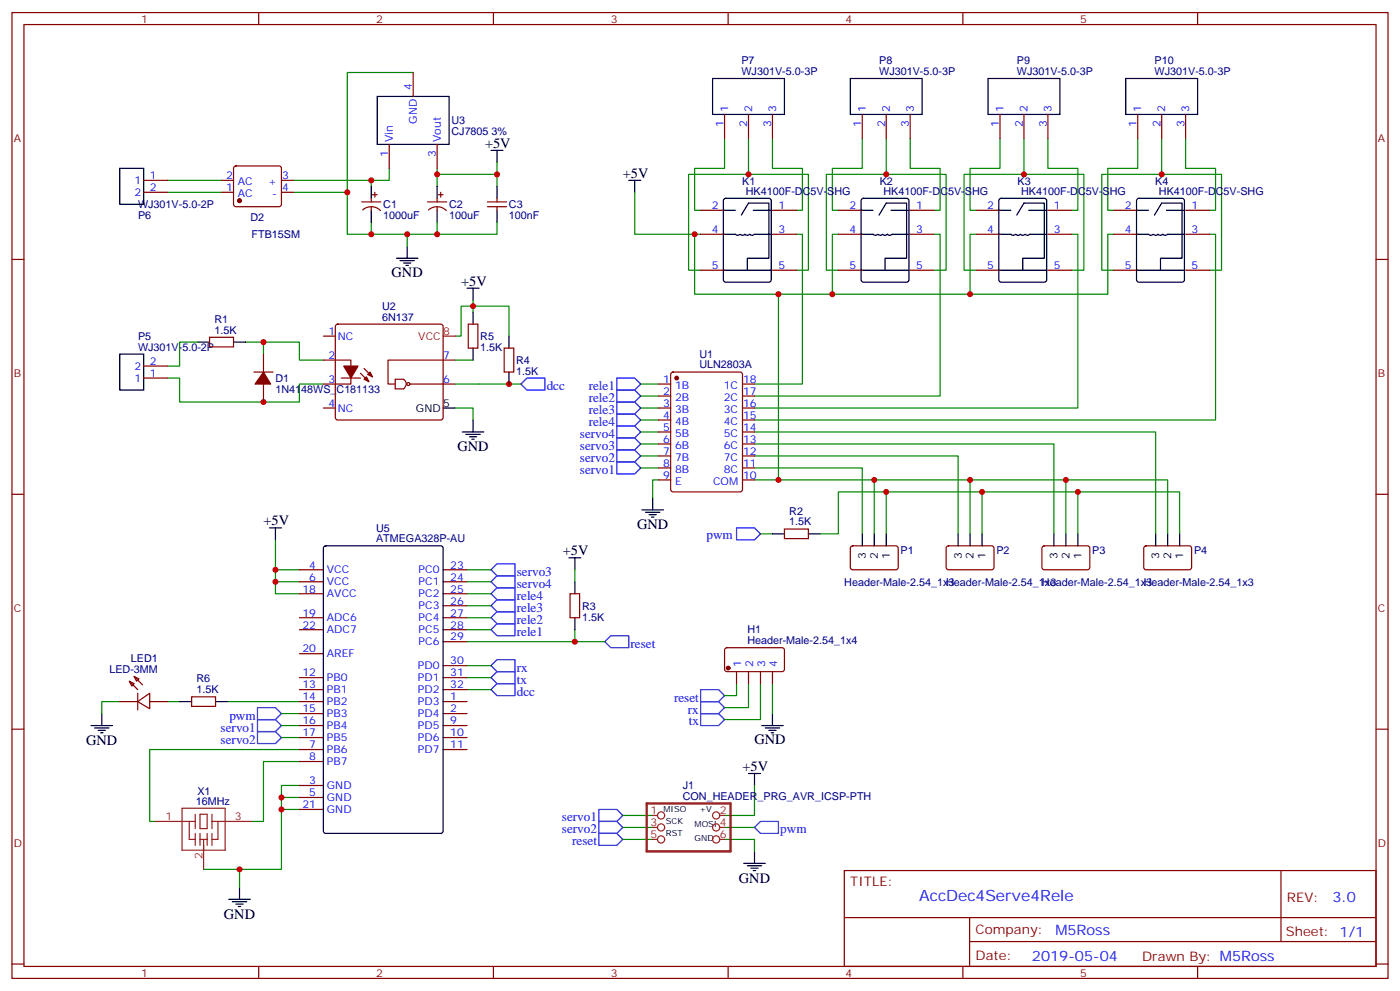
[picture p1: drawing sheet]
<svg xmlns="http://www.w3.org/2000/svg" width="412mm" height="292mm" viewBox="0 0 412 292" stroke-linecap="round" stroke-linejoin="round" font-family="sans-serif">
<g fill="none" stroke="#870000" stroke-width=".35">
<path d="M3.5 3.7h405.4v284.3h-405.4zM7.1 7.2h398.2v277.3h-398.2zM76.2 3.7v3.5M145.3 3.7v3.5M214.5 3.7v3.5M283.6 3.7v3.5M352.8 3.7v3.5M3.5 76.4h3.6M405.3 76.4h3.6M3.5 145.5h3.6M405.3 145.5h3.6M3.5 214.7h3.6"/>
<path d="M405.3 214.7h3.6M248.7 256.3h156.6v28.2h-156.6zM377.3 256.3v20.9M248.7 270.1h156.5M285.6 277.2h119.6M285.6 270.1v14.2M3.5 283.8h3.6M76.2 284.5v3.5M145.3 284.5v3.5M214.5 284.5v3.5M283.6 284.5v3.5M352.8 284.5v3.5"/>
<path d="M405.3 283.8h3.6"/>
</g>
<g fill="none" stroke="#008700" stroke-width=".35">
<path d="M121.7 21.3h-19.4v35.3h-15.9M49.4 53.1h15.9M49.4 56.6h15.9M102.3 56.6v12.4h7.1M109.4 53.1v1.8M114.7 49.6v3.5h-28.3M128.8 49.6v1.7h17.6v3.6M128.8 51.3v3.6M146.4 47.8v3.5M187 56.6v12.4h19.4M213.4 40.7v8.9h-8.8v12.3h1.8M220.5 40.7v10.6h17.6v28.3h-3.5"/>
<path d="M220.5 51.3h-17.7v28.3h3.6M227.5 40.7v8.9h8.9v12.3h-1.8M254 40.7v8.9h-8.8v12.3h1.7M261.1 40.7v10.6h17.6v28.3h-3.5M261.1 51.3h-17.7v28.3h3.5M268.1 40.7v8.9h8.8v12.3h-1.7M294.6 40.7v8.9h-8.8v12.3h1.7M301.6 40.7v10.6h17.7v28.3h-3.6M301.6 51.3h-17.6v28.3h3.5M308.7 40.7v8.9h8.8v12.3h-1.8M335.1 40.7v8.9h-8.8v12.3h1.8M342.2 40.7v10.6h17.6v28.3h-3.5"/>
<path d="M342.2 51.3h-17.6v28.3h3.5M349.2 40.7v8.9h8.9v12.3h-1.8M109.4 65.4v3.6h10.5M128.8 65.4v3.6M146.4 65.4v3.6h-26.5v3.5M204.6 69v17.6h121.7v-17.6h1.8M234.6 69h1.8v44.1h-14.2M246.9 69h-1.7v17.6M275.2 69h1.7v47.6h-54.7M287.5 69h-1.7v17.6M315.7 69h1.8v51.1h-95.3M356.3 69h1.8v54.6h-135.9"/>
<path d="M139.3 88.4v1.7h10.6v8.9M139.3 91.9v-1.8h-3.5v8.9h-1.7M229.3 86.6v54.7h-7.1M49.4 111.3h3.5v7.1h35.3v-5.3h7M58.2 100.7h-5.3v7.1h-3.5M72.3 100.7h5.3v3.5M77.6 100.7h10.6v5.3h7M134.1 113.1h19.4M134.1 106h5.2M188.7 113.1h5.3M188.7 116.6h5.3M134.1 120.1h5.2v3.5"/>
<path d="M188.7 123.6h5.3M188.7 127.2h5.3M188.7 120.1h5.3M188.7 130.7h5.3M188.7 134.2h5.3M188.7 137.8h5.3M222.2 137.8h31.8v19.4M222.2 134.2h60v23M222.2 130.7h88.2v26.5M222.2 127.2h118.2v30M81.1 158.9v15.9h7.1M194 141.3h-1.7v5.3"/>
<path d="M224 157.2h3.5M229.3 141.3h28.2v15.9M257.5 141.3h28.3v15.9M261.1 157.2v-12.4h28.2v12.4M261.1 144.8h-14.2v12.4h-5.2M285.8 141.3h28.2v15.9M289.3 144.8h28.2v12.4M314 141.3h30v15.9M317.5 144.8h30v12.4M81.1 171.3h7.1M81.1 167.7h7.1M137.6 171.3h7"/>
<path d="M137.6 167.7h7M137.6 174.8h7M137.6 178.3h7M169.3 167.7v3.6M137.6 188.9h40.6M137.6 199.5h7M137.6 196h7M137.6 181.9h7M137.6 185.4h7M169.3 185.4v3.5M35.3 206.6h-5.3v3.5M49.4 206.6h3.5"/>
<path d="M67 206.6h21.2M82.9 210.1h5.3M82.9 213.6h5.3M82.9 217.1h5.3M137.6 203h7M217 201.3v3.5h-3.6M220.5 201.3v7h-7.1M224 201.3v10.5h-10.6M227.5 201.3v8.8M82.9 234.8h5.3M82.9 238.3h5.3M88.2 220.7h-44.1v21.1h1.8"/>
<path d="M88.2 224.2h-10.6v17.6h-3.5M88.2 231.2h-5.3v24.7h-12.3M222.2 231.2v8.9h-8.8M60 255.9h10.6v5.3M183.4 240.1h8.9M183.4 243.6h8.9M183.4 247.1h8.9M213.4 247.1h8.8v3.5M213.4 243.6h8.8"/>
</g>
<g fill="none" stroke="#000" stroke-width=".35">
<path d="M144.6 44.3h3.6M146.4 44.3v3.5M185.2 53.1h3.5M187 53.1v3.5M116.8 76h6.3M117.8 76.7h4.3M118.9 77.4h2.1M119.6 78.1h.7M119.9 72.5v3.5M137.6 84.8h3.5M139.3 84.8v3.6M136.2 127.2h6.3"/>
<path d="M137.2 127.9h4.3M138.3 128.6h2.1M139 129.3h.7M139.3 123.6v3.6M79.4 155.4h3.5M81.1 155.4v3.5M189.1 150.1h6.3M190.1 150.8h4.3M191.2 151.5h2.1M191.9 152.2h.7M192.3 146.6v3.5M167.6 164.2h3.5"/>
<path d="M169.3 164.2v3.5M26.8 213.6h6.4M27.9 214.3h4.2M28.9 215h2.1M29.6 215.7h.7M30 210.1v3.5M224.4 213.6h6.3M225.4 214.3h4.3M226.5 215h2.1M227.2 215.7h.7M227.5 210.1v3.5M220.5 227.7h3.5"/>
<path d="M222.2 227.7v3.5M219.1 254.2h6.3M220.1 254.9h4.3M221.2 255.6h2.1M221.9 256.3h.7M222.2 250.6v3.6M67.4 264.8h6.3M68.4 265.5h4.3M69.5 266.2h2.1M70.2 266.9h.7M70.6 261.2v3.6"/>
</g>
<g fill="none" stroke="#00f" stroke-width=".35">
<path d="M155.2 111.3h5.3v3.5h-5.3l-1.7-1.7zM181.7 111.3h5.3l1.7 1.8-1.7 1.7h-5.3zM181.7 114.8h5.3l1.7 1.8-1.7 1.8h-5.3zM181.7 118.4h5.3l1.7 1.7-1.7 1.8h-5.3zM181.7 121.9h5.3l1.7 1.7-1.7 1.8h-5.3zM181.7 125.4h5.3l1.7 1.8-1.7 1.7h-5.3zM181.7 128.9h5.3l1.7 1.8-1.7 1.8h-5.3zM181.7 132.5h5.3l1.7 1.7-1.7 1.8h-5.3zM181.7 136h5.3l1.7 1.8-1.7 1.7h-5.3zM217 155.4h5.2l1.8 1.8-1.8 1.7h-5.2zM146.4 176.6h5.3v3.5h-5.3l-1.8-1.8zM146.4 173h5.3v3.6h-5.3l-1.8-1.8z"/>
<path d="M146.4 169.5h5.3v3.5h-5.3l-1.8-1.7zM146.4 166h5.3v3.5h-5.3l-1.8-1.8zM144.6 181.9l1.8-1.8h5.3v3.5h-5.3zM146.4 183.6h5.3v3.5h-5.3l-1.8-1.7zM146.4 194.2h5.3v3.5h-5.3l-1.8-1.7zM146.4 197.7h5.3v3.6h-5.3l-1.8-1.8zM179.9 187.1h5.3v3.6h-5.3l-1.7-1.8zM75.8 215.4h5.3l1.8 1.7-1.8 1.8h-5.3zM75.8 211.8h5.3l1.8 1.8-1.8 1.8h-5.3zM75.8 208.3h5.3l1.8 1.8-1.8 1.7h-5.3zM146.4 201.3h5.3v3.5h-5.3l-1.8-1.8zM206.4 206.6h5.3l1.7 1.7-1.7 1.8h-5.3z"/>
<path d="M206.4 210.1h5.3l1.7 1.7-1.7 1.8h-5.3zM206.4 203h5.3l1.7 1.8-1.7 1.8h-5.3zM176.4 238.3h5.3l1.7 1.8-1.7 1.7h-5.3zM176.4 245.4h5.3l1.7 1.7-1.7 1.8h-5.3zM176.4 241.8h5.3l1.7 1.8-1.7 1.8h-5.3zM224 241.8h5.3v3.6h-5.3l-1.8-1.8z"/>
</g>
<g fill="#c00">
<circle cx="102.3" cy="56.6" r=".88"/>
<circle cx="109.4" cy="69" r=".88"/>
<circle cx="109.4" cy="53.1" r=".88"/>
<circle cx="146.4" cy="51.3" r=".88"/>
<circle cx="128.8" cy="69" r=".88"/>
<circle cx="81.1" cy="167.7" r=".88"/>
<circle cx="82.9" cy="234.8" r=".88"/>
<circle cx="289.3" cy="144.8" r=".88"/>
<circle cx="314" cy="141.3" r=".88"/>
<circle cx="257.5" cy="141.3" r=".88"/>
<circle cx="229.3" cy="86.6" r=".88"/>
<circle cx="245.2" cy="86.6" r=".88"/>
<circle cx="204.6" cy="69" r=".88"/>
<circle cx="342.2" cy="51.3" r=".88"/>
<circle cx="301.6" cy="51.3" r=".88"/>
<circle cx="261.1" cy="51.3" r=".88"/>
<circle cx="220.5" cy="51.3" r=".88"/>
<circle cx="285.8" cy="86.6" r=".88"/>
<circle cx="229.3" cy="141.3" r=".88"/>
<circle cx="285.8" cy="141.3" r=".88"/>
<circle cx="317.5" cy="144.8" r=".88"/>
<circle cx="82.9" cy="238.3" r=".88"/>
<circle cx="81.1" cy="171.3" r=".88"/>
<circle cx="70.6" cy="255.9" r=".88"/>
<circle cx="261.1" cy="144.8" r=".88"/>
<circle cx="77.6" cy="100.7" r=".88"/>
<circle cx="77.6" cy="118.4" r=".88"/>
<circle cx="169.3" cy="188.9" r=".88"/>
<circle cx="128.8" cy="51.3" r=".88"/>
<circle cx="119.9" cy="69" r=".88"/>
<circle cx="149.9" cy="113.1" r=".88"/>
<circle cx="139.3" cy="90.1" r=".88"/>
</g>
<g fill="none" stroke="#870000" stroke-width=".35">
<path d="M121.7 21.3v7.1M213.4 33.7v7M220.5 33.7v7M227.5 33.7v7M254 33.7v7M261.1 33.7v7M268.1 33.7v7M294.6 33.7v7M301.6 33.7v7M308.7 33.7v7M335.1 33.7v7M342.2 33.7v7"/>
<path d="M349.2 33.7v7M42.3 53.1h7.1M42.3 56.6h7.1M65.3 53.1h3.5M65.3 56.6h3.5M69 49.1l.5-.2h12.7l.5 .2 .2 .5v10.5l-.2 .5-.5 .3h-12.7l-.5-.3-.2-.5v-10.5zM82.9 53.1h3.5M82.9 56.6h3.5M106.5 59.4h5.7M109.4 58.4v1M109.7 57.3h1.4M110.4 56.6v1.4"/>
<path d="M114.7 42.5v7.1M125.9 59.4h5.7M128.8 42.5v7.1M128.8 58.4v1M129.1 57.3h1.4M129.8 56.6v1.4M143.6 59.4h5.6M146.4 58.4v1M106.8 61.8a3.8 3.8 0 0 1 5.3 .2M109.4 60.9v1M126.2 61.8a3.8 3.8 0 0 1 5.3 .2M128.8 60.9v1"/>
<path d="M143.6 60.9h5.6M146.4 60.9v1M206.4 79.6h7M206.4 69h7M206.4 61.9h7M227.5 79.6h7.1M227.5 69h7.1M227.5 61.9h7.1M246.9 79.6h7.1M246.9 69h7.1M246.9 61.9h7.1M268.1 79.6h7.1"/>
<path d="M268.1 69h7.1M268.1 61.9h7.1M287.5 79.6h7.1M287.5 69h7.1M287.5 61.9h7.1M308.7 79.6h7M308.7 69h7M308.7 61.9h7M328.1 79.6h7M328.1 69h7M328.1 61.9h7M349.2 79.6h7.1"/>
<path d="M349.2 69h7.1M349.2 61.9h7.1M61.7 99.3h7.1v2.8h-7.1zM95.2 99h3.6M99 95.6l.5-.2h30.3l.5 .2 .2 .5v26.8l-.2 .5-.5 .2h-30.3l-.5-.2-.2-.5v-26.8zM137.9 95.4h2.9v7.1h-2.9zM42.3 111.3h7.1M42.3 107.8h7.1M74.8 109.5h5.6M77.6 104.2v5.3M77.6 113.1v5.3M95.2 106h8.2v7.1h-8.2"/>
<path d="M100.5 111.3h5.7M106.2 109.9l2.5 2.5M107.2 108.5l2.5 2.4M116.4 111.7h2.5a1.68 1.68 0 0 1 0 2.8h-2.5zM120.6 113.1h13.5M134.1 106h-19.8v7.1h2.1M148.5 102.5h2.8v7h-2.8zM194 113.1h3.6M194 116.6h3.6M197.8 109.7l.5-.2h19.7l.7 .5v34.1l-.4 .7h-20l-.7-.4v-34.2zM218.7 113.1h3.5M218.7 116.6h3.5"/>
<path d="M95.2 120.1h3.6M194 120.1h3.6M194 123.6h3.6M194 127.2h3.6M194 130.7h3.6M194 134.2h3.6M194 137.8h3.6M218.7 120.1h3.5M218.7 123.6h3.5M218.7 127.2h3.5M218.7 130.7h3.5M218.7 134.2h3.5"/>
<path d="M218.7 137.8h3.5M194 141.3h3.6M218.7 141.3h3.5M231.1 155.8h7v2.8h-7zM88.2 167.7h7M88.2 171.3h7M88.2 174.8h7M130.5 167.7h7.1M130.5 171.3h7.1M130.5 174.8h7.1M130.5 178.3h7.1M167.9 174.8h2.8v7.1h-2.8z"/>
<path d="M250.7 160.9l.5-.2h13l.4 .7-.1 5.9-.6 .4h-13l-.4-.7v-5.6zM278.9 160.9l.5-.2h13l.4 .7-.1 5.9-.6 .4h-13l-.4-.7v-5.6zM307.2 160.9l.4-.2h13l.4 .7v5.9l-.7 .4h-13l-.4-.7v-5.6zM337.1 160.9l.5-.2h13l.4 .7-.1 5.9-.6 .4h-13l-.4-.7v-5.6zM39.5 199.1l1.4 .7-.7 .8zM39.5 199.1l2.5 2.5M88.2 181.9h7M88.2 185.4h7M88.2 192.4h7M88.2 199.5h7M130.5 181.9h7.1M130.5 185.4h7.1"/>
<path d="M130.5 199.5h7.1M130.5 188.9h7.1M130.5 196h7.1M213.7 190.9l.4-.2h16.5l.5 .7-.1 5.9-.6 .4h-16.5l-.5-.7v-5.6zM217 197.7v3.6M220.5 197.7v3.6M224 197.7v3.6M227.5 197.7v3.6M35.3 206.6h5.3M38.1 200.6l1.4 .7-.7 .7zM38.1 200.6l2.5 2.4M40.6 206.6l3.5-2.5v4.6z"/>
<path d="M40.6 204.1v4.9M44.1 206.6h5.3M56.4 205.1h7.1v2.9h-7.1zM88.2 203h7M88.2 206.6h7M88.2 210.1h7M88.2 213.6h7M88.2 217.1h7M130.5 203h7.1M130.5 206.6h7.1M130.5 210.1h7.1M130.5 213.6h7.1"/>
<path d="M130.5 217.1h7.1M88.2 220.7h7M88.2 224.2h7M88.2 231.2h7M88.2 234.8h7M88.2 238.3h7M130.5 220.7h7.1"/>
<circle cx="120.3" cy="113.1" r=".44"/>
</g>
<g fill="none" stroke="#000" stroke-width=".35">
<path d="M111.1 28.4h21.2v14.1h-21.2zM209.9 23.1h21.2v10.6h-21.2zM250.5 23.1h21.1v10.6h-21.1zM291 23.1h21.2v10.6h-21.2zM331.6 23.1h21.2v10.6h-21.2zM35.3 49.6h7v10.5h-7zM109.4 54.9v3.5M128.8 54.9v3.5M146.4 54.9v3.5M213.3 58.6l.5-.2h12.7l.6 .4 .1 23.6-.5 .6-12.9 .1-.7-.5v-23.5zM253.9 58.6l.5-.2h12.7l.6 .4 .1 23.6-.5 .6-12.9 .1-.7-.5-.1-23.5zM294.5 58.6l.4-.2h12.7l.7 .4v23.6l-.4 .6-13 .1-.6-.5-.1-23.5z"/>
<path d="M335 58.6l.5-.2h12.7l.6 .4 .1 23.6-.5 .6-12.9 .1-.7-.5v-23.5zM109.4 61.9v3.5M128.8 61.9v3.5M146.4 61.9v3.5M213.1 69h3.5a.96 .96 0 0 0 1.4 0h.1a.94 .94 0 0 0 1.3 0 .96 .96 0 0 0 1.4 0 .96 .96 0 0 0 1.4 0h5M213.1 61.9h3.5M213.1 79.6h14.1M218.4 63.3l2.1-3.5h6v16.2h-6.4v3.6M221.9 61.9h5.3M253.6 69h3.6a.96 .96 0 0 0 1.4 0h.1a.94 .94 0 0 0 1.3 0 .96 .96 0 0 0 1.4 0 .96 .96 0 0 0 1.4 0h5M253.6 61.9h3.6M253.6 79.6h14.2"/>
<path d="M258.9 63.3l2.2-3.5h6v16.2h-6.4v3.6M262.5 61.9h5.3M294.2 69h3.5a.96 .96 0 0 0 1.5 0 .94 .94 0 0 0 1.4 0 .96 .96 0 0 0 1.4 0 .96 .96 0 0 0 1.4 0h4.9M294.2 61.9h3.5M294.2 79.6h14.1M299.5 63.3l2.1-3.5h6v16.2h-6.3v3.6M303 61.9h5.3M334.8 69h3.5a.96 .96 0 0 0 1.4 0h.1a.94 .94 0 0 0 1.3 0 .96 .96 0 0 0 1.4 0 .96 .96 0 0 0 1.5 0h4.9M334.8 61.9h3.5M334.8 79.6h14.1M340.1 63.3l2.1-3.5h6v16.2h-6.4v3.6M343.6 61.9h5.3"/>
<path d="M139.3 91.9v3.5M149.9 99v3.5M35.3 104.2h7v10.6h-7zM58.2 100.7h3.5M68.8 100.7h3.5M139.3 102.5v3.5M149.9 109.5v3.6M130.5 120.1h3.6M227.5 157.2h3.6M238.1 157.2h3.6M254 157.2v3.5M257.5 157.2v3.5"/>
<path d="M261.1 157.2v3.5M282.2 157.2v3.5M285.8 157.2v3.5M289.3 157.2v3.5M310.4 157.2v3.5M314 157.2v3.5M317.5 157.2v3.5M340.4 157.2v3.5M344 157.2v3.5M347.5 157.2v3.5M95.5 160.9l.5-.2h33.8l.7 .4v83.6l-.4 .6-34.1 .1-.7-.5-.1-83.5zM169.3 171.3v3.5"/>
<path d="M169.3 181.9v3.5M52.9 206.6h3.5M63.5 206.6h3.5"/>
</g>
<g fill="none" stroke="#8c2424" stroke-width=".35">
<path d="M53.6 237.9h12.7v12.4h-12.7zM57.5 239.7v4.2M58.9 239.7h2.1v4.2h-2.1zM62.4 239.7v4.2M45.9 241.8h11.6M55.7 241.8v5.3h1.8M57.5 245.4v3.5M58.9 245.4v3.5M58.9 247.1h2.1M60 247.1v8.8M61 245.4v3.5M62.4 245.4v3.5"/>
<path d="M62.4 241.8h11.7M64.2 241.8v5.3h-1.8M192.3 247.1h1.4M192.3 240.1h1.4M192.3 243.6h1.4M212 247.1h1.4M212 240.1h1.4M212 243.6h1.4"/>
<circle cx="194.7" cy="240.1" r="1.06"/>
<circle cx="194.7" cy="247.1" r="1.06"/>
<circle cx="194.7" cy="243.6" r="1.06"/>
<circle cx="211" cy="247.1" r="1.06"/>
<circle cx="211" cy="240.1" r="1.06"/>
<circle cx="211" cy="243.6" r="1.06"/>
</g>
<g fill="#870000" stroke="#870000" stroke-width=".35">
<path d="M107.2 111.7l.7-.8 .8 1.5z"/>
<path d="M108.3 110.2l.7-.7 .7 1.4z"/>
<path d="M101.2 107.8h4.3l-2.1 3.5z"/>
<path d="M77.6 109.5l2.1 3.6h-4.6z"/>
<circle cx="199.3" cy="111.3" r=".53"/>
<circle cx="70.6" cy="59.1" r=".53"/>
<circle cx="214.5" cy="196.7" r=".53"/>
</g>
<path d="M130.5 99h3.6" fill="none" stroke="#f00" stroke-width=".35"/>
<path d="M190.5 236.5h24.7v14.1h-24.7z" fill="none" stroke="#8c2424" stroke-width=".71"/>
<text font-size="4.6" fill="#00f" x="270.8" y="265.3">AccDec4Serve4Rele</text>
<g font-size="4.2">
<text x="142.9" y="43.6">+5V</text>
<text x="183.4" y="52.4">+5V</text>
<text x="115.4" y="81.7">GND</text>
<text x="135.8" y="84.1">+5V</text>
<text x="134.8" y="132.8">GND</text>
<text x="77.6" y="154.7">+5V</text>
<text x="187.7" y="155.8">GND</text>
<text x="165.8" y="163.5">+5V</text>
<text x="25.4" y="219.3">GND</text>
<text x="222.2" y="219.2">GND</text>
<text x="218.7" y="227">+5V</text>
<text x="217.7" y="259.8">GND</text>
<text x="66" y="270.4">GND</text>
</g>
<g font-size="4.2" fill="#00f">
<text x="392.5" y="265.6">3.0</text>
<text x="310.9" y="275.1">M5Ross</text>
<text x="304" y="282.9">2019-05-04</text>
</g>
<g font-size="3.9" fill="#00f">
<text x="161" y="114.8">dcc</text>
<text x="173.4" y="114.8">rele1</text>
<text x="173.4" y="118.4">rele2</text>
<text x="173.4" y="121.9">rele3</text>
<text x="173.4" y="125.4">rele4</text>
<text x="170.8" y="128.9">servo4</text>
<text x="170.8" y="132.5">servo3</text>
<text x="170.8" y="136">servo2</text>
<text x="170.8" y="139.5">servo1</text>
<text x="208.1" y="158.8">pwm</text>
<text x="152.2" y="173">servo4</text>
<text x="152.2" y="169.5">servo3</text>
<text x="152.2" y="176.6">rele4</text>
<text x="152.2" y="183.6">rele2</text>
<text x="152.2" y="180.1">rele3</text>
<text x="152.2" y="187.1">rele1</text>
<text x="185.7" y="190.7">reset</text>
<text x="152.2" y="197.7">rx</text>
<text x="152.2" y="201.3">tx</text>
<text x="152.2" y="204.8">dcc</text>
<text x="198.6" y="206.6">reset</text>
<text x="65" y="215.4">servo1</text>
<text x="67.6" y="211.8">pwm</text>
<text x="202.6" y="210.1">rx</text>
<text x="202.9" y="213.5">tx</text>
<text x="65" y="218.9">servo2</text>
<text x="165.5" y="245.4">servo2</text>
<text x="165.5" y="241.8">servo1</text>
<text x="229.8" y="245.4">pwm</text>
<text x="168.6" y="248.9">reset</text>
</g>
<g font-size="3.9" fill="#800">
<text x="250.5" y="260.9">TITLE:</text>
<text x="379.1" y="265.6">REV:</text>
<text x="287.4" y="275.1">Company:</text>
<text x="378.7" y="275.7">Sheet: 1/1</text>
<text x="287.4" y="282.8">Date:</text>
<text x="336.4" y="282.8">Drawn By: M5Ross</text>
</g>
<g font-size="3.2" fill="#800">
<text x="41.6" y="6.7">1</text>
<text x="110.8" y="6.7">2</text>
<text x="179.9" y="6.7">3</text>
<text x="249.1" y="6.7">4</text>
<text x="318.2" y="6.7">5</text>
<text x="4.1" y="41.8">A</text>
<text x="405.9" y="41.8">A</text>
<text x="4.1" y="110.9">B</text>
<text x="405.9" y="110.9">B</text>
<text x="4.1" y="180.1">C</text>
<text x="405.9" y="180.1">C</text>
<text x="4.1" y="249.2">D</text>
<text x="405.9" y="249.2">D</text>
<text x="41.6" y="287.5">1</text>
<text x="110.8" y="287.5">2</text>
<text x="179.9" y="287.5">3</text>
<text x="249.1" y="287.5">4</text>
<text x="318.2" y="287.5">5</text>
</g>
<g font-size="3.2" fill="#000080">
<text x="218.4" y="18.9">P7</text>
<text x="218.4" y="22">WJ301V-5.0-3P</text>
<text x="259" y="18.9">P8</text>
<text x="259" y="22">WJ301V-5.0-3P</text>
<text x="299.6" y="18.9">P9</text>
<text x="299.6" y="22">WJ301V-5.0-3P</text>
<text x="340.1" y="18.9">P10</text>
<text x="340.1" y="22">WJ301V-5.0-3P</text>
<text x="133" y="39.8">CJ7805 3%</text>
<text x="133" y="36.6">U3</text>
<text x="218.6" y="54.4">K1</text>
<text x="219.7" y="57.3">HK4100F-DC5V-SHG</text>
<text x="259.2" y="54.4">K2</text>
<text x="260.2" y="57.3">HK4100F-DC5V-SHG</text>
<text x="299.7" y="54.4">K3</text>
<text x="300.8" y="57.3">HK4100F-DC5V-SHG</text>
<text x="340.3" y="54.4">K4</text>
<text x="341.4" y="57.3">HK4100F-DC5V-SHG</text>
<text x="40.7" y="61.2">WJ301V-5.0-2P</text>
<text x="40.7" y="64.4">P6</text>
<text x="73.7" y="65.1">D2</text>
<text x="112.9" y="64.4">1000uF</text>
<text x="112.9" y="61.3">C1</text>
<text x="132.3" y="64.4">100uF</text>
<text x="132.3" y="61.2">C2</text>
<text x="149.9" y="64.5">100nF</text>
<text x="149.9" y="61.3">C3</text>
<text x="74.1" y="70.2">FTB15SM</text>
<text x="63.2" y="95.1">R1</text>
<text x="112.5" y="94.4">6N137</text>
<text x="112.6" y="91.1">U2</text>
<text x="40.7" y="100">P5</text>
<text x="63.2" y="98.2">1.5K</text>
<text x="141.5" y="100.1">R5</text>
<text x="40.7" y="103.2">WJ301V-5.0-2P</text>
<text x="141.5" y="103.3">1.5K</text>
<text x="152.1" y="107.2">R4</text>
<text x="206" y="105.5">U1</text>
<text x="81.1" y="112.4">D1</text>
<text x="152" y="110.3">1.5K</text>
<text x="206" y="108.5">ULN2803A</text>
<text x="81.1" y="115.6">1N4148WS_C181133</text>
<text x="232.5" y="154.7">1.5K</text>
<text x="232.5" y="151.5">R2</text>
<text x="110.8" y="159.6">ATMEGA328P-AU</text>
<text x="110.8" y="156.7">U5</text>
<text x="265.3" y="163.2">P1</text>
<text x="293.5" y="163.2">P2</text>
<text x="321.7" y="163.2">P3</text>
<text x="351.7" y="163.2">P4</text>
<text x="248.7" y="172.5">Header-Male-2.54_1x3</text>
<text x="278.7" y="172.5">Header-Male-2.54_1x3</text>
<text x="306.9" y="172.5">Header-Male-2.54_1x3</text>
<text x="336.9" y="172.5">Header-Male-2.54_1x3</text>
<text x="171.5" y="179.5">R3</text>
<text x="171.4" y="182.7">1.5K</text>
<text x="220.2" y="189.6">Header-Male-2.54_1x4</text>
<text x="220.2" y="186.4">H1</text>
<text x="38.6" y="195">LED1</text>
<text x="32.2" y="198.1">LED-3MM</text>
<text x="57.9" y="200.9">R6</text>
<text x="57.9" y="204.1">1.5K</text>
<text x="58.2" y="234">X1</text>
<text x="201.1" y="232.3">J1</text>
<text x="57.7" y="236.9">16MHz</text>
<text x="201.1" y="235.5">CON_HEADER_PRG_AVR_ICSP-PTH</text>
</g>
<g font-size="3.2" fill="#00f">
<text x="121.4" y="26.6" transform="rotate(-90 121.4 26.6)">4</text>
<text x="214.5" y="33" transform="rotate(-90 214.5 33)">1</text>
<text x="221.5" y="33" transform="rotate(-90 221.5 33)">2</text>
<text x="228.6" y="33" transform="rotate(-90 228.6 33)">3</text>
<text x="255.1" y="33" transform="rotate(-90 255.1 33)">1</text>
<text x="262.1" y="33" transform="rotate(-90 262.1 33)">2</text>
<text x="269.2" y="33" transform="rotate(-90 269.2 33)">3</text>
<text x="295.6" y="33" transform="rotate(-90 295.6 33)">1</text>
<text x="302.7" y="33" transform="rotate(-90 302.7 33)">2</text>
<text x="309.7" y="33" transform="rotate(-90 309.7 33)">3</text>
<text x="336.2" y="33" transform="rotate(-90 336.2 33)">1</text>
<text x="343.3" y="33" transform="rotate(-90 343.3 33)">2</text>
<text x="350.3" y="33" transform="rotate(-90 350.3 33)">3</text>
<text x="115.7" y="41.8" transform="rotate(-90 115.7 41.8)">Vin</text>
<text x="122.8" y="36.4" transform="rotate(-90 122.8 36.4)">GND</text>
<text x="129.8" y="41.8" transform="rotate(-90 129.8 41.8)">Vout</text>
<text x="213.1" y="37.5" transform="rotate(-90 213.1 37.5)">1</text>
<text x="220.1" y="37.5" transform="rotate(-90 220.1 37.5)">2</text>
<text x="227.2" y="37.5" transform="rotate(-90 227.2 37.5)">3</text>
<text x="253.6" y="37.5" transform="rotate(-90 253.6 37.5)">1</text>
<text x="260.7" y="37.5" transform="rotate(-90 260.7 37.5)">2</text>
<text x="267.8" y="37.5" transform="rotate(-90 267.8 37.5)">3</text>
<text x="294.2" y="37.5" transform="rotate(-90 294.2 37.5)">1</text>
<text x="301.3" y="37.5" transform="rotate(-90 301.3 37.5)">2</text>
<text x="308.3" y="37.5" transform="rotate(-90 308.3 37.5)">3</text>
<text x="334.8" y="37.5" transform="rotate(-90 334.8 37.5)">1</text>
<text x="341.8" y="37.5" transform="rotate(-90 341.8 37.5)">2</text>
<text x="348.9" y="37.5" transform="rotate(-90 348.9 37.5)">3</text>
<text x="114.3" y="46.3" transform="rotate(-90 114.3 46.3)">1</text>
<text x="128.4" y="46.3" transform="rotate(-90 128.4 46.3)">3</text>
<text x="44.1" y="52.7">1</text>
<text x="66.6" y="52.7">2</text>
<text x="83.1" y="52.7">3</text>
<text x="39.6" y="54.2">1</text>
<text x="39.6" y="57.7">2</text>
<text x="44.1" y="56.3">2</text>
<text x="66.6" y="56.3">1</text>
<text x="70.1" y="58">AC</text>
<text x="70.1" y="54.5">AC</text>
<text x="79" y="54.5">+</text>
<text x="80.2" y="58">-</text>
<text x="83.1" y="56.3">4</text>
<text x="209.6" y="61.6">2</text>
<text x="229.3" y="61.6">1</text>
<text x="250.2" y="61.6">2</text>
<text x="269.9" y="61.6">1</text>
<text x="290.8" y="61.6">2</text>
<text x="310.4" y="61.6">1</text>
<text x="331.4" y="61.6">2</text>
<text x="351" y="61.6">1</text>
<text x="209.6" y="68.6">4</text>
<text x="229.3" y="68.6">3</text>
<text x="250.2" y="68.6">4</text>
<text x="269.9" y="68.6">3</text>
<text x="290.8" y="68.6">4</text>
<text x="310.4" y="68.6">3</text>
<text x="331.4" y="68.6">4</text>
<text x="351" y="68.6">3</text>
<text x="209.6" y="79.2">5</text>
<text x="229.3" y="79.2">5</text>
<text x="250.2" y="79.2">5</text>
<text x="269.9" y="79.2">5</text>
<text x="290.8" y="79.2">5</text>
<text x="310.4" y="79.2">5</text>
<text x="331.4" y="79.2">5</text>
<text x="351" y="79.2">5</text>
<text x="96.8" y="98.6">1</text>
<text x="99.5" y="100">NC</text>
<text x="44.1" y="107.4">2</text>
<text x="96.8" y="105.7">2</text>
<text x="130.5" y="105.7">7</text>
<text x="39.6" y="112.4">1</text>
<text x="39.6" y="108.8">2</text>
<text x="44.1" y="110.9">1</text>
<text x="96.8" y="112.7">3</text>
<text x="130.5" y="112.7">6</text>
<text x="195.4" y="112.7">1</text>
<text x="218.9" y="112.7">18</text>
<text x="96.8" y="119.8">4</text>
<text x="195.4" y="116.2">2</text>
<text x="195.4" y="119.8">3</text>
<text x="198.9" y="114.5">1B</text>
<text x="198.9" y="118">2B</text>
<text x="213.2" y="118">2C</text>
<text x="213.2" y="114.5">1C</text>
<text x="218.9" y="119.8">16</text>
<text x="218.9" y="116.2">17</text>
<text x="99.5" y="121.2">NC</text>
<text x="195.4" y="123.3">4</text>
<text x="198.9" y="121.5">3B</text>
<text x="198.9" y="125.1">4B</text>
<text x="213.2" y="125.1">4C</text>
<text x="213.2" y="121.5">3C</text>
<text x="218.9" y="123.3">15</text>
<text x="195.4" y="126.8">5</text>
<text x="195.4" y="130.4">6</text>
<text x="198.9" y="128.6">5B</text>
<text x="213.2" y="128.6">5C</text>
<text x="218.9" y="130.4">13</text>
<text x="218.9" y="126.8">14</text>
<text x="195.4" y="133.9">7</text>
<text x="195.4" y="137.4">8</text>
<text x="198.9" y="132.1">6B</text>
<text x="198.9" y="135.6">7B</text>
<text x="213.2" y="135.6">7C</text>
<text x="213.2" y="132.1">6C</text>
<text x="218.9" y="137.4">11</text>
<text x="218.9" y="133.9">12</text>
<text x="195.4" y="140.9">9</text>
<text x="198.9" y="139.2">8B</text>
<text x="198.9" y="142.7">E</text>
<text x="210" y="142.7">COM</text>
<text x="213.2" y="139.2">8C</text>
<text x="218.9" y="140.9">10</text>
<text x="91.1" y="167.4">4</text>
<text x="132.6" y="167.4">23</text>
<text x="91.1" y="170.9">6</text>
<text x="96.3" y="168.8">VCC</text>
<text x="96.3" y="172.3">VCC</text>
<text x="123.3" y="168.8">PC0</text>
<text x="123.3" y="172.3">PC1</text>
<text x="132.6" y="170.9">24</text>
<text x="89.1" y="174.4">18</text>
<text x="96.3" y="175.9">AVCC</text>
<text x="123.3" y="175.9">PC2</text>
<text x="123.3" y="179.4">PC3</text>
<text x="132.6" y="174.4">25</text>
<text x="132.6" y="178">26</text>
<text x="89.1" y="181.5">19</text>
<text x="89.1" y="185">22</text>
<text x="96.3" y="182.9">ADC6</text>
<text x="123.3" y="182.9">PC4</text>
<text x="132.6" y="181.5">27</text>
<text x="132.6" y="185">28</text>
<text x="96.3" y="186.4">ADC7</text>
<text x="123.3" y="186.4">PC5</text>
<text x="123.3" y="190">PC6</text>
<text x="132.6" y="188.6">29</text>
<text x="89.1" y="192.1">20</text>
<text x="96.3" y="193.5">AREF</text>
<text x="123.1" y="197">PD0</text>
<text x="132.6" y="195.6">30</text>
<text x="218.4" y="196.4" transform="rotate(-90 218.4 196.4)">1</text>
<text x="221.9" y="196.4" transform="rotate(-90 221.9 196.4)">2</text>
<text x="225.4" y="196.4" transform="rotate(-90 225.4 196.4)">3</text>
<text x="229" y="196.4" transform="rotate(-90 229 196.4)">4</text>
<text x="89.1" y="199.1">12</text>
<text x="89.1" y="202.7">13</text>
<text x="96.3" y="200.6">PB0</text>
<text x="123.1" y="200.6">PD1</text>
<text x="132.6" y="199.1">31</text>
<text x="132.6" y="202.7">32</text>
<text x="89.1" y="206.2">14</text>
<text x="89.1" y="209.7">15</text>
<text x="96.3" y="204.1">PB1</text>
<text x="96.3" y="207.6">PB2</text>
<text x="123.1" y="204.1">PD2</text>
<text x="123.1" y="207.6">PD3</text>
<text x="132.6" y="206.2">1</text>
<text x="132.6" y="209.7">2</text>
<text x="89.1" y="213.3">16</text>
<text x="96.3" y="211.1">PB3</text>
<text x="96.3" y="214.7">PB4</text>
<text x="123.1" y="211.1">PD4</text>
<text x="123.1" y="214.7">PD5</text>
<text x="132.6" y="213.3">9</text>
<text x="89.1" y="216.8">17</text>
<text x="91.1" y="220.3">7</text>
<text x="96.3" y="218.2">PB5</text>
<text x="96.3" y="221.7">PB6</text>
<text x="123.1" y="218.2">PD6</text>
<text x="123.1" y="221.7">PD7</text>
<text x="132.6" y="216.8">10</text>
<text x="132.6" y="220.3">11</text>
<text x="91.1" y="223.8">8</text>
<text x="96.3" y="225.2">PB7</text>
<text x="91.1" y="230.9">3</text>
<text x="96.3" y="232.3">GND</text>
<text x="89.1" y="237.9">21</text>
<text x="91.1" y="234.4">5</text>
<text x="96.3" y="235.8">GND</text>
<text x="96.3" y="239.4">GND</text>
</g>
<g font-size="3.2" fill="#f00">
<text x="123.2" y="100">VCC</text>
<text x="130.5" y="98.6">8</text>
</g>
<g font-size="3.2">
<text x="130.5" y="119.8">5</text>
<text x="122.5" y="121.2">GND</text>
<text x="255.1" y="164.5" transform="rotate(-90 255.1 164.5)">3</text>
<text x="258.6" y="164.5" transform="rotate(-90 258.6 164.5)">2</text>
<text x="262.1" y="164.5" transform="rotate(-90 262.1 164.5)">1</text>
<text x="283.3" y="164.5" transform="rotate(-90 283.3 164.5)">3</text>
<text x="286.8" y="164.5" transform="rotate(-90 286.8 164.5)">2</text>
<text x="290.3" y="164.5" transform="rotate(-90 290.3 164.5)">1</text>
<text x="311.5" y="164.5" transform="rotate(-90 311.5 164.5)">3</text>
<text x="315" y="164.5" transform="rotate(-90 315 164.5)">2</text>
<text x="318.6" y="164.5" transform="rotate(-90 318.6 164.5)">1</text>
<text x="341.5" y="164.5" transform="rotate(-90 341.5 164.5)">3</text>
<text x="345" y="164.5" transform="rotate(-90 345 164.5)">2</text>
<text x="348.5" y="164.5" transform="rotate(-90 348.5 164.5)">1</text>
</g>
<g font-size="3.2" fill="#8d2323">
<text x="191.7" y="239.7">1</text>
<text x="212" y="239.7">2</text>
<text x="48.8" y="241.5">1</text>
<text x="69.1" y="241.5">3</text>
<text x="191.7" y="243.2">3</text>
<text x="212" y="243.2">4</text>
<text x="191.7" y="246.8">5</text>
<text x="212" y="246.8">6</text>
<text x="59.6" y="253" transform="rotate(-90 59.6 253)">2</text>
</g>
<g font-size="2.5">
<text x="195.4" y="239">MISO</text>
<text x="206" y="239">+V</text>
<text x="196.1" y="242.5">SCK</text>
<text x="204.6" y="243.6">MOSI</text>
<text x="196.1" y="246.1">RST</text>
<text x="204.6" y="247.5">GND</text>
</g>
</svg>
